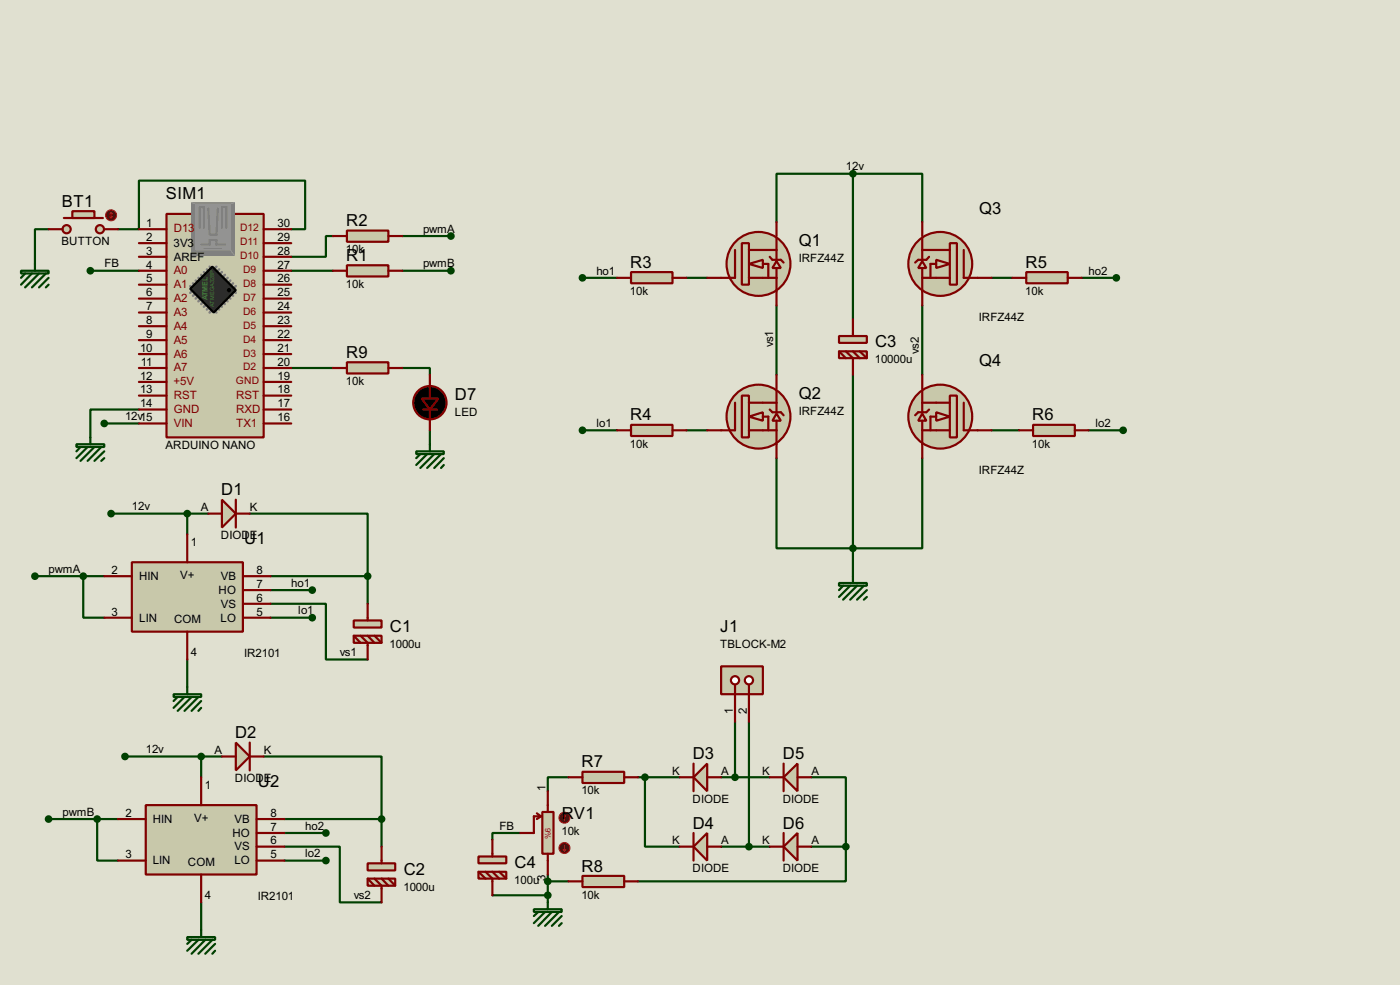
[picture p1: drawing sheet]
<svg xmlns="http://www.w3.org/2000/svg" width="256mm" height="180mm" viewBox="0 0 256 180" stroke-linecap="round" stroke-linejoin="round" font-family="sans-serif">
<path d="M0 0h256.5v180.3h-256.5z" fill="#e0e0d0"/>
<g fill="none" stroke="#004000" stroke-width=".4">
<path d="M156.3 31.8h-14v8.9M156.3 31.8h12.7v8.9M156.3 31.8v26.7M8.9 42h-2.5v6.3M16.6 49.6h8.9M21.6 42h3.9v-8.9h30.4v8.9h-2.5M53.4 49.6h7.6M61 43.2h-1.3v3.8h-6.3M73.7 49.6h8.9M73.7 43.2h8.9M106.7 50.9h6.4M125.8 50.9h3.8"/>
<path d="M142.3 55.9v12.7M169 55.9v12.7M181.7 50.9h3.8M198.2 50.9h6.3M19.1 77.5h6.4M25.5 75h-8.9v5.1M53.4 67.4h7.6M73.7 67.4h5.1v1.2M78.8 78.8v2.5M106.7 78.8h6.4M125.8 78.8h3.8M156.3 68.6v36.9"/>
<path d="M181.7 78.8h5M199.4 78.8h6.4M20.4 94h17.8M34.3 94v3.8M45.8 94h21.6v11.5M142.3 83.9v16.5h26.7v-16.5M6.4 105.5h12.7M15.3 105.5v7.6h3.8M49.6 110.5h10.1v10.2h7.7M49.6 105.5h17.8M49.6 113.1h7.6M49.6 108h7.6"/>
<path d="M67.4 105.5v5M22.9 138.5h17.8M34.3 120.7v5.1M36.9 138.5v3.8M48.3 138.5h21.6v11.4M134.7 132.1v10.2M137.2 132.1v22.9M8.9 149.9h12.7M17.8 149.9v7.6h3.8M52.1 155h10.2v10.2h7.6M52.1 149.9h17.8M52.1 157.5h7.6"/>
<path d="M52.1 152.5h7.6M69.9 149.9v5.1M95.3 152.5h-5.1v1.2M104.2 142.3h-3.8v2.5M116.9 142.3h7.6M118.2 142.3v12.7h6.3M132.1 142.3h8.9M132.1 155h8.9M148.6 142.3h6.4v12.7M148.6 155h6.4M155 155v6.3h-38.1M36.9 165.2v5"/>
<path d="M90.2 163.9h10.2M100.4 160.1v5.1M100.4 161.3h3.8"/>
</g>
<path d="M30.5 39.2h17.8v40.9h-17.8z" fill="#c8c8aa" stroke="#800000" stroke-width=".4"/>
<path d="M35.1 37.1h7.9v9.7h-7.9z" fill="#808080" stroke="#808080" stroke-width=".18"/>
<path d="M35.9 37.4h6.3v8.4h-6.3z" fill="#939393" stroke="#939393" stroke-width=".18"/>
<path d="M35.1 37.1l.8 .3M43 37.1l-.8 .3M42.2 45.8l.8 1" fill="none" stroke="#939393" stroke-width=".18"/>
<path d="M38.2 38.2l.2 4.5M39.9 38.2l-.2 4.8h-1.3M36.6 41.7v-3.8h.8v3.8M36.9 44.8h1.5v-.8h1.3v.8h1.5M40.7 41.7v-3.8h.8v3.8" fill="none" stroke="#808080" stroke-width=".4"/>
<path d="M37.4 45.5h3.3" fill="none" stroke="#808080" stroke-width=".2"/>
<g fill="none" stroke="#808080" stroke-width=".45">
<path d="M34.9 52.4l.5 .5M35.4 53.1l-.5 .5M35.4 51.9l.5 .5M35.9 53.6l-.5 .6M35.9 51.4l.5 .5M36.4 54.2l-.5 .5M36.4 50.9l.5 .5M36.9 54.7l-.5 .5M36.9 50.3l.5 .6M37.4 55.2l-.5 .5M37.4 49.8l.5 .5M37.9 55.7l-.5 .5"/>
<path d="M37.9 49.3l.5 .5M38.4 56.2l-.5 .5M38.4 48.8l.5 .5M38.9 56.7l-.5 .5M39.2 56.7l.5 .5M39.7 48.8l-.5 .5M39.7 56.2l.5 .5M40.2 49.3l-.5 .5M40.2 55.7l.5 .5M40.7 49.8l-.5 .5M40.7 55.2l.5 .5M41.2 50.3l-.5 .6"/>
<path d="M41.2 54.7l.5 .5M41.7 50.9l-.5 .5M41.7 54.2l.5 .5M42.2 51.4l-.5 .5M42.2 53.6l.5 .6M42.7 51.9l-.5 .5M42.7 53.1l.5 .5M43.2 52.4l-.5 .5"/>
</g>
<path d="M34.9 52.9l4-4.1 4.3 4.3-4 4.1z" fill-rule="evenodd" fill="#2c2c2c" stroke="#000" stroke-width=".4"/>
<circle cx="41.9" cy="53.1" r=".3" fill="#000" stroke="#000" stroke-width=".18"/>
<g fill="none" stroke="#800000" stroke-width=".4">
<path d="M25.5 59.7h5M25.5 57.2h5M25.5 54.7h5M25.5 52.1h5M25.5 49.6h5M25.5 47h5M25.5 44.5h5M25.5 42h5M48.3 59.7h5.1M48.3 57.2h5.1M48.3 54.7h5.1M48.3 52.1h5.1"/>
<path d="M48.3 49.6h5.1M48.3 47h5.1M48.3 44.5h5.1M48.3 42h5.1M25.5 75h5M25.5 77.5h5M25.5 67.4h5M25.5 64.8h5M25.5 62.3h5M25.5 72.4h5M25.5 69.9h5M48.3 75h5.1"/>
<path d="M48.3 77.5h5.1M48.3 67.4h5.1M48.3 64.8h5.1M48.3 62.3h5.1M48.3 72.4h5.1M48.3 69.9h5.1"/>
</g>
<path d="M63.6 48.6h7.6v2h-7.6z" fill="#c8c8aa" stroke="#800000" stroke-width=".4"/>
<path d="M61 49.6h2.6M71.2 49.6h2.5" fill="none" stroke="#800000" stroke-width=".4"/>
<path d="M63.6 42.2h7.6v2.1h-7.6z" fill="#c8c8aa" stroke="#800000" stroke-width=".4"/>
<path d="M61 43.2h2.6M71.2 43.2h2.5" fill="none" stroke="#800000" stroke-width=".4"/>
<g fill="#004000" stroke="#004000" stroke-width=".4">
<circle cx="82.6" cy="43.2" r=".5"/>
<circle cx="82.6" cy="49.6" r=".5"/>
</g>
<path d="M24.2 102.9h20.3v12.7h-20.3z" fill="#c8c8aa" stroke="#800000" stroke-width=".4"/>
<path d="M34.3 97.8v5.1M19.1 105.5h5.1M19.1 113.1h5.1M34.3 115.6v5.1M44.5 105.5h5.1M44.5 113.1h5.1M44.5 108h5.1M44.5 110.5h5.1" fill="none" stroke="#800000" stroke-width=".4"/>
<g fill="#004000" stroke="#004000" stroke-width=".4">
<circle cx="6.4" cy="105.5" r=".5"/>
<circle cx="15.2" cy="105.5" r=".5"/>
<circle cx="20.3" cy="94" r=".5"/>
</g>
<path d="M31.8 127.1h5.1v.5h-5.1zM32.6 127.6l-.8 .7M33.8 127.6l-2 2M34.3 125.8v1.3M35.1 127.6l-2.5 2.5M36.4 127.6l-2.6 2.5M36.9 128.3l-1.8 1.8M36.9 129.6l-.5 .5" fill="none" stroke="#004000" stroke-width=".4"/>
<path d="M40.7 91.5l2.5 2.5-2.5 2.6z" fill="#c8c8aa" stroke="#800000" stroke-width=".4"/>
<path d="M38.2 94h2.5M43.2 91.5v5.1M43.2 94h2.6" fill="none" stroke="#800000" stroke-width=".4"/>
<circle cx="34.3" cy="94" r=".5" fill="#004000" stroke="#004000" stroke-width=".4"/>
<g fill="#c8c8aa" stroke="#800000" stroke-width=".4">
<path d="M64.8 113.6h5.1v1.3h-5.1z"/>
<path d="M64.8 116.4h5.1v1.3h-5.1z"/>
</g>
<path d="M64.8 116.4l1.3 1.3M66.1 116.4l1.3 1.3v3M67.4 110.5v3.1M67.4 116.4l1.2 1.3M68.6 116.4l1.3 1.3" fill="none" stroke="#800000" stroke-width=".4"/>
<g fill="#004000" stroke="#004000" stroke-width=".4">
<circle cx="67.3" cy="105.5" r=".5"/>
<circle cx="57.2" cy="113.1" r=".5"/>
<circle cx="57.2" cy="108" r=".5"/>
</g>
<path d="M26.7 147.4h20.3v12.7h-20.3z" fill="#c8c8aa" stroke="#800000" stroke-width=".4"/>
<path d="M21.6 149.9h5.1M21.6 157.5h5.1M36.9 142.3v5.1M47 149.9h5.1M47 157.5h5.1M47 152.5h5.1M47 155h5.1M36.9 160.1v5.1" fill="none" stroke="#800000" stroke-width=".4"/>
<g fill="#004000" stroke="#004000" stroke-width=".4">
<circle cx="8.9" cy="149.9" r=".5"/>
<circle cx="17.8" cy="149.9" r=".5"/>
<circle cx="22.9" cy="138.5" r=".5"/>
</g>
<path d="M34.3 171.5h5.1v.5h-5.1zM35.1 172l-.8 .8M36.4 172l-2.1 2M36.9 170.2v1.3M37.6 172l-2.5 2.6M38.9 172l-2.5 2.6M39.4 172.8l-1.8 1.8M39.4 174l-.5 .6" fill="none" stroke="#004000" stroke-width=".4"/>
<path d="M43.2 135.9l2.6 2.6-2.6 2.5z" fill="#c8c8aa" stroke="#800000" stroke-width=".4"/>
<path d="M40.7 138.5h2.5M45.8 135.9v5.1M45.8 138.5h2.5" fill="none" stroke="#800000" stroke-width=".4"/>
<circle cx="36.8" cy="138.5" r=".5" fill="#004000" stroke="#004000" stroke-width=".4"/>
<g fill="#c8c8aa" stroke="#800000" stroke-width=".4">
<path d="M67.4 158h5v1.3h-5z"/>
<path d="M67.4 160.8h5v1.3h-5z"/>
</g>
<path d="M69.9 155v3M67.4 160.8l1.2 1.3M68.6 160.8l1.3 1.3v3.1M69.9 160.8l1.3 1.3M71.2 160.8l1.2 1.3" fill="none" stroke="#800000" stroke-width=".4"/>
<g fill="#004000" stroke="#004000" stroke-width=".4">
<circle cx="69.9" cy="149.9" r=".5"/>
<circle cx="59.7" cy="157.5" r=".5"/>
<circle cx="59.7" cy="152.5" r=".5"/>
</g>
<g fill="#c8c8aa" stroke="#800000" stroke-width=".4">
<path d="M137.2 48.3l2.6-.7v1.5z"/>
<circle cx="138.9" cy="48.3" r="5.9"/>
</g>
<path d="M135.9 44.5h1.3v7.6h-1.3z" fill="#c8c8aa" stroke="#800000" stroke-width=".4"/>
<path d="M134.7 45.8v5.1h-2.6M137.2 50.9h5.1M137.2 45.8h5.1M139.8 48.3h1v2.6" fill="none" stroke="#800000" stroke-width=".4"/>
<path d="M142.3 47.8l.8 1.3h-1.6z" fill="#c8c8aa" stroke="#800000" stroke-width=".4"/>
<path d="M129.6 50.9h2.5M141 47l.5 .6h1.6l.5 .5M142.3 40.7v2.5M142.3 43.5v4.1M142.3 49.1v6.8" fill="none" stroke="#800000" stroke-width=".4"/>
<g fill="#c8c8aa" stroke="#800000" stroke-width=".4">
<path d="M137.2 76.3l2.6-.8v1.5z"/>
<circle cx="138.9" cy="76.3" r="5.9"/>
</g>
<path d="M135.9 72.4h1.3v7.7h-1.3z" fill="#c8c8aa" stroke="#800000" stroke-width=".4"/>
<path d="M134.7 73.7v5.1h-2.6M137.2 78.8h5.1M137.2 73.7h5.1M139.8 76.3h1v2.5" fill="none" stroke="#800000" stroke-width=".4"/>
<path d="M142.3 75.7l.8 1.3h-1.6z" fill="#c8c8aa" stroke="#800000" stroke-width=".4"/>
<path d="M129.6 78.8h2.5M141 75l.5 .5h1.6l.5 .5M142.3 68.6v2.6M142.3 71.4v4.1M142.3 77v6.9" fill="none" stroke="#800000" stroke-width=".4"/>
<g fill="#c8c8aa" stroke="#800000" stroke-width=".4">
<path d="M171.5 47.6l2.5 .7-2.5 .8z"/>
<circle cx="172.2" cy="48.3" r="5.9"/>
</g>
<path d="M174 44.5h1.3v7.6h-1.3z" fill="#c8c8aa" stroke="#800000" stroke-width=".4"/>
<path d="M169 50.9h5M169 45.8h5M171.5 48.3h-1v2.6M176.6 45.8v5.1h2.5" fill="none" stroke="#800000" stroke-width=".4"/>
<path d="M169 47.8l.7 1.3h-1.5z" fill="#c8c8aa" stroke="#800000" stroke-width=".4"/>
<path d="M169 40.7v2.5M169 43.5v4.1M169 49.1v6.8M170.2 47l-.5 .6h-1.5l-.5 .5M179.1 50.9h2.6" fill="none" stroke="#800000" stroke-width=".4"/>
<g fill="#c8c8aa" stroke="#800000" stroke-width=".4">
<path d="M171.5 75.5l2.5 .8-2.5 .7z"/>
<circle cx="172.2" cy="76.3" r="5.9"/>
</g>
<path d="M174 72.4h1.3v7.7h-1.3z" fill="#c8c8aa" stroke="#800000" stroke-width=".4"/>
<path d="M169 78.8h5M169 73.7h5M171.5 76.3h-1v2.5M176.6 73.7v5.1h2.5" fill="none" stroke="#800000" stroke-width=".4"/>
<path d="M169 75.7l.7 1.3h-1.5z" fill="#c8c8aa" stroke="#800000" stroke-width=".4"/>
<path d="M169 68.6v2.6M169 71.4v4.1M169 77v6.9M170.2 75l-.5 .5h-1.5l-.5 .5M179.1 78.8h2.6" fill="none" stroke="#800000" stroke-width=".4"/>
<g fill="#c8c8aa" stroke="#800000" stroke-width=".4">
<path d="M153.7 61.5h5.1v1.3h-5.1z"/>
<path d="M153.7 64.3h5.1v1.3h-5.1z"/>
</g>
<path d="M156.3 58.5v3M153.7 64.3l1.3 1.3M155 64.3l1.3 1.3v3M156.3 64.3l1.2 1.3M157.5 64.3l1.3 1.3" fill="none" stroke="#800000" stroke-width=".4"/>
<g fill="#004000" stroke="#004000" stroke-width=".4">
<circle cx="156.2" cy="31.8" r=".5"/>
<circle cx="156.2" cy="100.4" r=".5"/>
</g>
<path d="M153.7 106.7h5.1v.5h-5.1zM154.5 107.2l-.8 .8M155.8 107.2l-2.1 2.1M156.3 105.5v1.2M157 107.2l-2.5 2.6M158.3 107.2l-2.5 2.6M158.8 108l-1.8 1.8M158.8 109.3l-.5 .5" fill="none" stroke="#004000" stroke-width=".4"/>
<path d="M115.6 49.8h7.6v2.1h-7.6z" fill="#c8c8aa" stroke="#800000" stroke-width=".4"/>
<path d="M113.1 50.9h2.5M123.2 50.9h2.6" fill="none" stroke="#800000" stroke-width=".4"/>
<circle cx="106.7" cy="50.9" r=".5" fill="#004000" stroke="#004000" stroke-width=".4"/>
<path d="M115.6 77.8h7.6v2h-7.6z" fill="#c8c8aa" stroke="#800000" stroke-width=".4"/>
<path d="M113.1 78.8h2.5M123.2 78.8h2.6" fill="none" stroke="#800000" stroke-width=".4"/>
<circle cx="106.7" cy="78.8" r=".5" fill="#004000" stroke="#004000" stroke-width=".4"/>
<path d="M188 49.8h7.6v2.1h-7.6z" fill="#c8c8aa" stroke="#800000" stroke-width=".4"/>
<path d="M185.5 50.9h2.5M195.6 50.9h2.6" fill="none" stroke="#800000" stroke-width=".4"/>
<circle cx="204.5" cy="50.9" r=".5" fill="#004000" stroke="#004000" stroke-width=".4"/>
<path d="M189.3 77.8h7.6v2h-7.6z" fill="#c8c8aa" stroke="#800000" stroke-width=".4"/>
<path d="M186.7 78.8h2.6M196.9 78.8h2.5" fill="none" stroke="#800000" stroke-width=".4"/>
<circle cx="205.7" cy="78.8" r=".5" fill="#004000" stroke="#004000" stroke-width=".4"/>
<path d="M127.1 142.3l2.5-2.5v5z" fill="#c8c8aa" stroke="#800000" stroke-width=".4"/>
<path d="M127.1 139.8v5M124.5 142.3h2.6M129.6 142.3h2.5" fill="none" stroke="#800000" stroke-width=".4"/>
<path d="M127.1 155l2.5-2.5v5z" fill="#c8c8aa" stroke="#800000" stroke-width=".4"/>
<path d="M124.5 155h2.6M127.1 152.5v5M129.6 155h2.5" fill="none" stroke="#800000" stroke-width=".4"/>
<path d="M143.6 142.3l2.5-2.5v5z" fill="#c8c8aa" stroke="#800000" stroke-width=".4"/>
<path d="M143.6 139.8v5M141 142.3h2.6M146.1 142.3h2.5" fill="none" stroke="#800000" stroke-width=".4"/>
<path d="M143.6 155l2.5-2.5v5z" fill="#c8c8aa" stroke="#800000" stroke-width=".4"/>
<path d="M141 155h2.6M143.6 152.5v5M146.1 155h2.5" fill="none" stroke="#800000" stroke-width=".4"/>
<path d="M132.1 122h7.7v5.1h-7.7z" fill="#c8c8aa" stroke="#800000" stroke-width=".4"/>
<path d="M134.7 125.3v1.8" fill="none" stroke="#800000" stroke-width=".4"/>
<circle cx="134.6" cy="124.5" r=".75" fill="#feffff" stroke="#800000" stroke-width=".4"/>
<path d="M137.2 125.3v1.8" fill="none" stroke="#800000" stroke-width=".4"/>
<circle cx="137.2" cy="124.5" r=".75" fill="#feffff" stroke="#800000" stroke-width=".4"/>
<path d="M134.7 127.1v5M137.2 127.1v5" fill="none" stroke="#800000" stroke-width=".4"/>
<g fill="#004000" stroke="#004000" stroke-width=".4">
<circle cx="134.6" cy="142.3" r=".5"/>
<circle cx="137.2" cy="155" r=".5"/>
</g>
<path d="M106.7 141.3h7.7v2h-7.7z" fill="#c8c8aa" stroke="#800000" stroke-width=".4"/>
<path d="M104.2 142.3h2.5M114.4 142.3h2.5" fill="none" stroke="#800000" stroke-width=".4"/>
<circle cx="118.1" cy="142.3" r=".5" fill="#004000" stroke="#004000" stroke-width=".4"/>
<path d="M106.7 160.3h7.7v2.1h-7.7z" fill="#c8c8aa" stroke="#800000" stroke-width=".4"/>
<path d="M104.2 161.3h2.5M114.4 161.3h2.5" fill="none" stroke="#800000" stroke-width=".4"/>
<circle cx="154.9" cy="155" r=".5" fill="#004000" stroke="#004000" stroke-width=".4"/>
<path d="M99.4 148.6h2v7.7h-2z" fill="#c8c8aa" stroke="#800000" stroke-width=".4"/>
<path d="M98.4 148.9l.7 .5M99.1 149.4l-.7 .5M99.1 149.4h-1.3v3.1h-2.5M100.4 144.8v3.8M100.4 156.3v3.8" fill="none" stroke="#800000" stroke-width=".4"/>
<circle cx="103.4" cy="155.2" r="1" fill="#400000" stroke="#f00" stroke-width=".2"/>
<path d="M103.2 155.5l.2 .3M103.4 154.7v1.1M103.7 155.5l-.3 .3" fill="none" stroke="#f00" stroke-width=".2"/>
<circle cx="103.4" cy="149.7" r="1" fill="#400000" stroke="#f00" stroke-width=".2"/>
<path d="M103.4 149.2l.3 .2M103.4 149.2l-.2 .2M103.4 149.2v1" fill="none" stroke="#f00" stroke-width=".2"/>
<path d="M97.8 166.4h5.1v.5h-5.1zM98.6 166.9l-.8 .8M99.9 166.9l-2.1 2.1M100.4 165.2v1.2M101.1 166.9l-2.5 2.6M102.4 166.9l-2.5 2.6M102.9 167.7l-1.8 1.8M102.9 169l-.5 .5" fill="none" stroke="#004000" stroke-width=".4"/>
<circle cx="100.3" cy="161.3" r=".5" fill="#004000" stroke="#004000" stroke-width=".4"/>
<g fill="#c8c8aa" stroke="#800000" stroke-width=".4">
<path d="M87.7 156.8h5.1v1.2h-5.1z"/>
<path d="M87.7 159.6h5.1v1.2h-5.1z"/>
</g>
<path d="M87.7 159.6l1.3 1.2M89 159.6l1.2 1.2v3.1M90.2 153.7v3.1M90.2 159.6l1.3 1.2M91.5 159.6l1.3 1.2" fill="none" stroke="#800000" stroke-width=".4"/>
<g fill="#004000" stroke="#004000" stroke-width=".4">
<circle cx="100.3" cy="163.9" r=".5"/>
<circle cx="16.5" cy="49.6" r=".5"/>
</g>
<path d="M14 81.3h5.1v.5h-5.1zM14.8 81.8l-.8 .8M16.1 81.8l-2.1 2.1M16.6 80.1v1.2M17.3 81.8l-2.5 2.6M18.6 81.8l-2.5 2.6M19.1 82.6l-1.8 1.8M19.1 83.9l-.5 .5" fill="none" stroke="#004000" stroke-width=".4"/>
<path d="M63.6 66.3h7.6v2.1h-7.6z" fill="#c8c8aa" stroke="#800000" stroke-width=".4"/>
<path d="M61 67.4h2.6M71.2 67.4h2.5M77.5 75h2.6M78.8 68.6v4.4M78.8 75v3.8" fill="none" stroke="#800000" stroke-width=".4"/>
<g fill="#000" stroke="#800000" stroke-width=".4">
<path d="M77.3 73h3l-1.5 2z"/>
<circle cx="78.7" cy="73.7" r="3.1"/>
</g>
<path d="M76.3 82.6h5v.5h-5zM77 83.1l-.7 .8M78.3 83.1l-2 2M78.8 81.3v1.3M79.6 83.1l-2.6 2.6M80.8 83.1l-2.5 2.6M81.3 83.9l-1.7 1.8M81.3 85.1l-.5 .6" fill="none" stroke="#004000" stroke-width=".4"/>
<circle cx="19.1" cy="77.5" r=".5" fill="#004000" stroke="#004000" stroke-width=".4"/>
<g fill="#c8c8aa" stroke="#800000" stroke-width=".4">
<circle cx="18.3" cy="42" r=".75"/>
<circle cx="12.2" cy="42" r=".75"/>
</g>
<path d="M11.7 39.9h7.2" fill="none" stroke="#800000" stroke-width=".4"/>
<path d="M13.3 38.7h4v1.2h-4z" fill="#c8c8aa" stroke="#800000" stroke-width=".4"/>
<path d="M8.9 42h2.6M19.1 42h2.5" fill="none" stroke="#800000" stroke-width=".4"/>
<circle cx="20.3" cy="39.4" r="1" fill="#400000" stroke="#f00" stroke-width=".2"/>
<path d="M20.1 39.7l.3 .2M20.4 38.9v1M20.4 38.9l-.3 .3M20.4 38.9l.2 .3M20.6 39.7l-.2 .2" fill="none" stroke="#f00" stroke-width=".2"/>
<path d="M3.9 49.6h5v.5h-5zM4.6 50.1l-.7 .8M5.9 50.1l-2 2M6.4 48.3v1.3M7.2 50.1l-2.6 2.5M8.4 50.1l-2.5 2.5M8.9 50.9l-1.7 1.7M8.9 52.1l-.5 .5" fill="none" stroke="#004000" stroke-width=".4"/>
<g font-size="3.4">
<text x="11.3" y="37.9">BT1</text>
<text x="30.4" y="36.5">SIM1</text>
<text x="63.4" y="41.4">R2</text>
<text x="179.4" y="39.1">Q3</text>
<text x="63.4" y="47.8">R1</text>
<text x="146.4" y="45">Q1</text>
<text x="115.5" y="49">R3</text>
<text x="187.9" y="49">R5</text>
<text x="63.4" y="65.5">R9</text>
<text x="160.3" y="63.5">C3</text>
<text x="179.4" y="67">Q4</text>
<text x="83.4" y="73.2">D7</text>
<text x="115.5" y="76.9">R4</text>
<text x="146.4" y="73">Q2</text>
<text x="189.1" y="76.9">R6</text>
<text x="40.5" y="90.7">D1</text>
<text x="44.8" y="99.6">U1</text>
<text x="71.4" y="115.6">C1</text>
<text x="132" y="115.6">J1</text>
<text x="43.1" y="135.1">D2</text>
<text x="106.6" y="140.5">R7</text>
<text x="126.9" y="139">D3</text>
<text x="143.4" y="139">D5</text>
<text x="47.3" y="144">U2</text>
<text x="102.9" y="149.9">RV1</text>
<text x="126.9" y="151.7">D4</text>
<text x="143.4" y="151.7">D6</text>
<text x="74" y="160.1">C2</text>
<text x="94.3" y="158.8">C4</text>
<text x="106.6" y="159.5">R8</text>
</g>
<g font-size="2.4">
<text x="155" y="31.2">12v</text>
<text x="26.8" y="41.6">1</text>
<text x="50.9" y="41.6">30</text>
<text x="11.3" y="44.8">BUTTON</text>
<text x="26.8" y="46.6">3</text>
<text x="26.8" y="44.1">2</text>
<text x="31.8" y="45.2">3V3</text>
<text x="31.8" y="47.7">AREF</text>
<text x="50.9" y="46.6">28</text>
<text x="50.9" y="44.1">29</text>
<text x="63.4" y="46.4">10k</text>
<text x="77.5" y="42.6">pwmA</text>
<text x="146.3" y="48">IRFZ44Z</text>
<text x="19.1" y="49">FB</text>
<text x="26.8" y="51.7">5</text>
<text x="26.8" y="49.2">4</text>
<text x="50.9" y="51.7">26</text>
<text x="50.9" y="49.2">27</text>
<text x="63.4" y="52.7">10k</text>
<text x="77.5" y="49">pwmB</text>
<text x="109.3" y="50.3">ho1</text>
<text x="115.4" y="54">10k</text>
<text x="187.8" y="54">10k</text>
<text x="199.4" y="50.3">ho2</text>
<text x="26.8" y="59.3">8</text>
<text x="26.8" y="56.8">7</text>
<text x="26.8" y="54.3">6</text>
<text x="50.9" y="59.3">23</text>
<text x="50.9" y="56.8">24</text>
<text x="50.9" y="54.3">25</text>
<text x="179.3" y="58.8">IRFZ44Z</text>
<text x="25.7" y="64.4">10</text>
<text x="26.8" y="61.9">9</text>
<text x="50.9" y="64.4">21</text>
<text x="50.9" y="61.9">22</text>
<text x="141.7" y="63.5" transform="rotate(-90 141.7 63.5)">vs1</text>
<text x="168.4" y="64.8" transform="rotate(-90 168.4 64.8)">vs2</text>
<text x="25.7" y="72">13</text>
<text x="25.7" y="69.5">12</text>
<text x="25.8" y="67">11</text>
<text x="50.9" y="67">20</text>
<text x="50.9" y="72">18</text>
<text x="50.9" y="69.5">19</text>
<text x="63.4" y="70.5">10k</text>
<text x="160.3" y="66.5">10000u</text>
<text x="22.9" y="76.9">12v15</text>
<text x="25.7" y="74.6">14</text>
<text x="50.9" y="74.6">17</text>
<text x="50.9" y="77.1">16</text>
<text x="83.3" y="76.2">LED</text>
<text x="146.3" y="75.9">IRFZ44Z</text>
<text x="30.3" y="82.2">ARDUINO NANO</text>
<text x="109.3" y="78.2">lo1</text>
<text x="115.4" y="81.9">10k</text>
<text x="189.1" y="81.9">10k</text>
<text x="200.7" y="78.2">lo2</text>
<text x="179.3" y="86.7">IRFZ44Z</text>
<text x="24.2" y="93.4">12v</text>
<text x="36.8" y="93.6">A</text>
<text x="45.8" y="93.6">K</text>
<text x="35" y="100">1</text>
<text x="40.5" y="98.7">DIODE</text>
<text x="8.9" y="104.9">pwmA</text>
<text x="20.5" y="105.1">2</text>
<text x="25.5" y="106.2">HIN</text>
<text x="33" y="106.1">V+</text>
<text x="40.4" y="106.2">VB</text>
<text x="47" y="105.1">8</text>
<text x="47" y="107.6">7</text>
<text x="53.4" y="107.4">ho1</text>
<text x="20.5" y="112.7">3</text>
<text x="25.5" y="113.8">LIN</text>
<text x="31.9" y="114">COM</text>
<text x="40" y="108.7">HO</text>
<text x="40.4" y="113.8">LO</text>
<text x="40.4" y="111.2">VS</text>
<text x="47" y="110.1">6</text>
<text x="47" y="112.7">5</text>
<text x="54.7" y="112.5">lo1</text>
<text x="71.4" y="118.6">1000u</text>
<text x="131.9" y="118.6">TBLOCK-M2</text>
<text x="35" y="120.1">4</text>
<text x="44.7" y="120.3">IR2101</text>
<text x="62.3" y="120.1">vs1</text>
<text x="134.3" y="130.7" transform="rotate(-90 134.3 130.7)">1</text>
<text x="136.8" y="130.7" transform="rotate(-90 136.8 130.7)">2</text>
<text x="26.7" y="137.9">12v</text>
<text x="39.3" y="138.1">A</text>
<text x="43" y="143.1">DIODE</text>
<text x="48.3" y="138.1">K</text>
<text x="123.1" y="141.9">K</text>
<text x="132.1" y="141.9">A</text>
<text x="139.6" y="141.9">K</text>
<text x="148.6" y="141.9">A</text>
<text x="11.5" y="149.3">pwmB</text>
<text x="23" y="149.5">2</text>
<text x="37.5" y="144.4">1</text>
<text x="49.6" y="149.5">8</text>
<text x="100" y="144.8" transform="rotate(-90 100 144.8)">1</text>
<text x="106.5" y="145.4">10k</text>
<text x="126.9" y="146.9">DIODE</text>
<text x="143.4" y="146.9">DIODE</text>
<text x="28" y="150.6">HIN</text>
<text x="35.6" y="150.5">V+</text>
<text x="42.6" y="153.2">HO</text>
<text x="43" y="150.6">VB</text>
<text x="43" y="155.7">VS</text>
<text x="49.6" y="152.1">7</text>
<text x="49.6" y="154.6">6</text>
<text x="55.9" y="151.9">ho2</text>
<text x="91.5" y="151.9">FB</text>
<text x="102.9" y="152.9">10k</text>
<text x="123.1" y="154.6">K</text>
<text x="132.1" y="154.6">A</text>
<text x="139.6" y="154.6">K</text>
<text x="148.6" y="154.6">A</text>
<text x="23" y="157.1">3</text>
<text x="28" y="158.2">LIN</text>
<text x="34.4" y="158.4">COM</text>
<text x="42.9" y="158.2">LO</text>
<text x="49.6" y="157.1">5</text>
<text x="55.9" y="156.9">lo2</text>
<text x="94.2" y="161.8">100u</text>
<text x="100" y="161.2" transform="rotate(-90 100 161.2)">3</text>
<text x="126.9" y="159.6">DIODE</text>
<text x="143.4" y="159.6">DIODE</text>
<text x="37.5" y="164.5">4</text>
<text x="47.2" y="164.7">IR2101</text>
<text x="64.8" y="164.6">vs2</text>
<text x="73.9" y="163">1000u</text>
<text x="106.5" y="164.5">10k</text>
</g>
<g font-size="2.4" fill="#800000">
<text x="31.8" y="42.6">D13</text>
<text x="31.8" y="50.2">A0</text>
<text x="31.8" y="52.8">A1</text>
<text x="31.8" y="55.3">A2</text>
<text x="31.8" y="57.8">A3</text>
<text x="31.8" y="60.3">A4</text>
<text x="31.8" y="62.9">A5</text>
<text x="31.8" y="65.5">A6</text>
<text x="31.8" y="70.5">+5V</text>
<text x="31.8" y="68">A7</text>
<text x="31.8" y="73">RST</text>
<text x="31.8" y="75.6">GND</text>
<text x="43.2" y="75.6">RXD</text>
<text x="43.2" y="73">RST</text>
<text x="31.8" y="78.2">VIN</text>
<text x="43.2" y="78.2">TX1</text>
</g>
<g font-size="2.1" fill="#800000">
<text x="44" y="47.4">D10</text>
<text x="44" y="44.9">D11</text>
<text x="44" y="42.3">D12</text>
<text x="44.5" y="52.6">D8</text>
<text x="44.5" y="50">D9</text>
<text x="44.5" y="57.6">D6</text>
<text x="44.5" y="55">D7</text>
<text x="44.5" y="65.3">D3</text>
<text x="44.5" y="62.7">D4</text>
<text x="44.5" y="60.2">D5</text>
<text x="43.2" y="70.3">GND</text>
<text x="44.5" y="67.7">D2</text>
</g>
<text font-size="1.6" fill="#c00000" x="99.9" y="151.5" transform="rotate(90 99.9 151.5)">9%</text>
<text font-size="1.5" fill="#808000" x="38" y="55" transform="rotate(-90 38 55)">ATMEL</text>
<text font-size="1.2" fill="#808000" x="39.3" y="56.2" transform="rotate(-90 39.3 56.2)">ATMEGA328P</text>
</svg>
